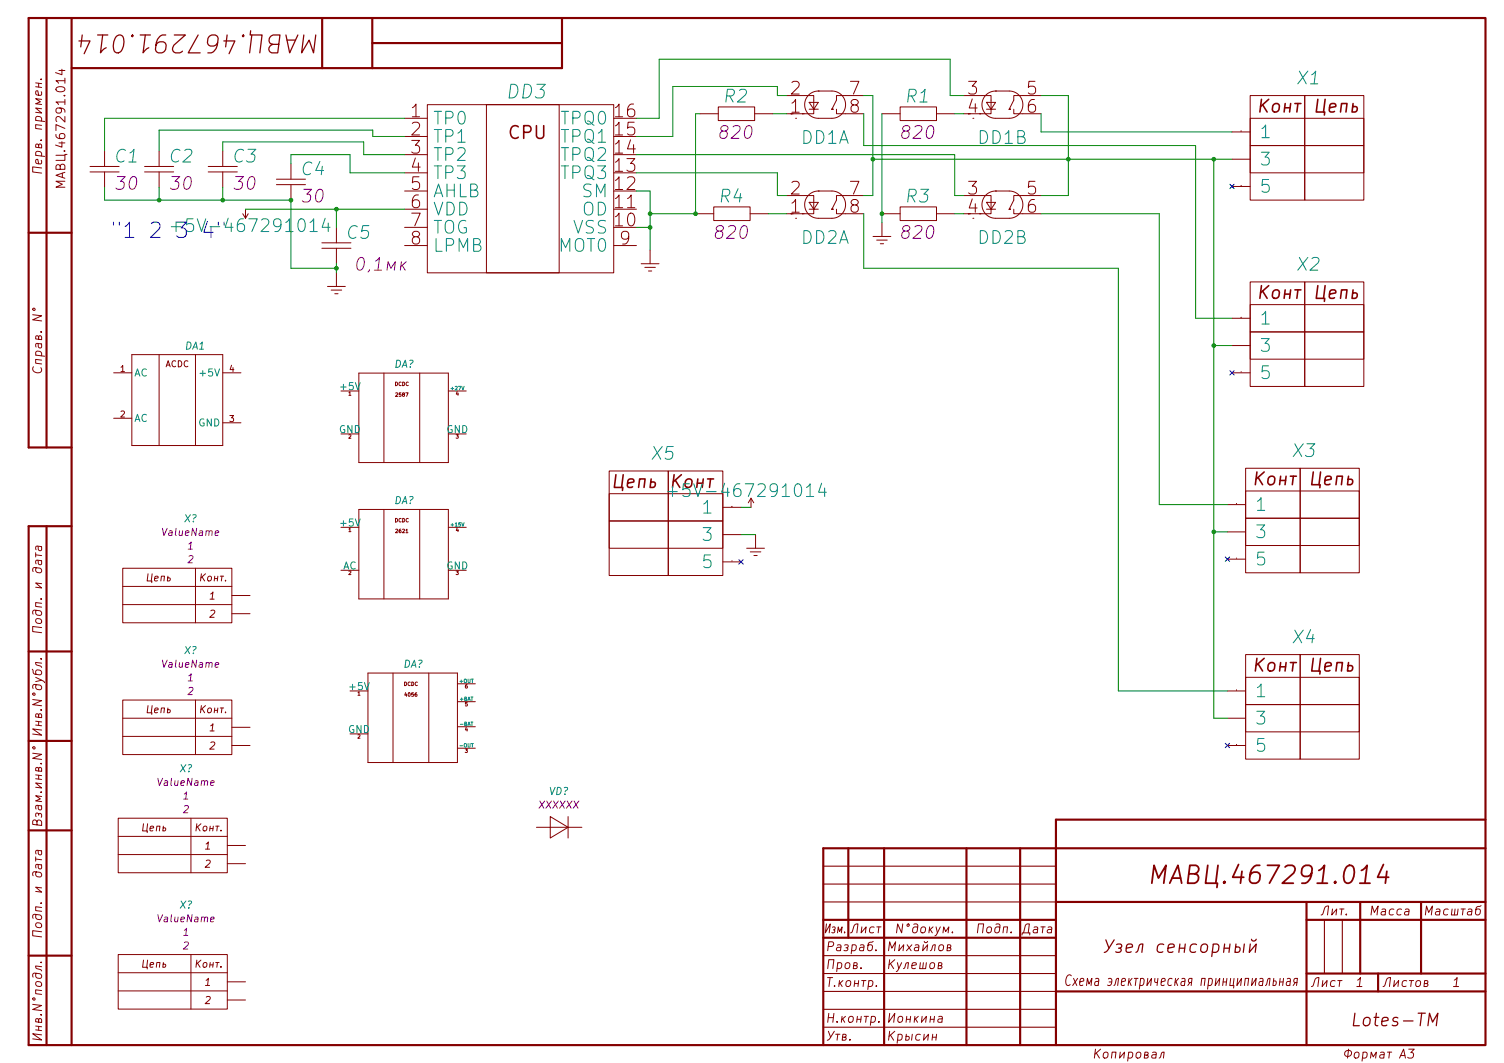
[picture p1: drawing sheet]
<svg xmlns="http://www.w3.org/2000/svg" width="420mm" height="297mm" viewBox="0 0 420 297" stroke-linecap="round" stroke-linejoin="round" font-family="sans-serif">
<g fill="none" stroke="#840000" stroke-width=".6">
<path d="M13 5v120M20 5h395v287h-395zM20 5h-12v120h12M90 5v14M104 5v14M104 12h53M157 5v14h-137M8 65h12M13 147v145M20 147h-12v145h12M8 182h12M8 207h12"/>
<path d="M8 232h12M237 237v25M247 237v55M270 237v55M285 237v55M415 229h-120v63M415 237h-185v55M230 257h65M295 252h120M365 257h50M365 252v40M380 252v20"/>
<path d="M397 252v20M8 267h12M230 262h65M295 277h120M365 272h50M385 272v5"/>
</g>
<g fill="none" stroke="#840000" stroke-width=".28">
<path d="M16.5 19.7h1.6M17.3 19.3v1.6l-1.8-.6M10 33.6l2.5 .4M10 24.2l1.6 .2M10 23.2l1.6 .2M10.1 33.7v-1l.3-.2 .8 .1a.82 .82 0 0 1 .3 1.2M10.8 23.3v1M11.4 39.2h.2M11.4 22.1l.2 .1M11.5 25.6v1l-1.2-.1-.3-.4 .1-.7h.5l.2 1.2M11.6 35l-1.6-.2v1.1l1.6 .2M11.6 30.4l-1.6-.2 1.6 1.4-1.6-.2"/>
<path d="M11.6 27.8l-1.6-.2 1.3 .8-1.3 .6 1.6 .2M15.9 24.5a1.35 1.35 0 0 1 2.2 .6 1.57 1.57 0 0 1-2.5 0zM16.7 30.2l.5 .4-.1 .8-.4 .2h-.6l-.3-.2-.2-.8 .3-.3a1.65 1.65 0 0 1 2.2 .6v.5M17.9 26.7h.2M18.1 32.6v1.5l-1.4-1.4-.4-.1-.4 .1-.3 .3v.6l.3 .4M18.1 28.5h-2.5l.7 .7M18.1 22.6h-2.5l.7 .7M18.1 21.8v1.5M18.1 27.8v1.4M113 38.1h6.4M113 33.1h6.4M119.4 29.2h52v47h-52z"/>
<path d="M135.9 29.2h20.3v47h-20.3zM195.6 31.8h5.1M200.7 29.9h10.1v3.8h-10.1zM210.8 31.8h5.1M224.8 26.7h2.5v3.8M225.9 26.6a3.8 3.8 0 0 1 2.7-1.2h3.8a3.8 3.8 0 0 1 3.8 3.8 3.8 3.8 0 0 1-3.8 3.9h-3.8a3.8 3.8 0 0 1-3.5-2.4 3.8 3.8 0 0 1 .8-4.1zM226.1 28.6h.1M226.1 30.5h2.5M226.1 28.6h2.5l-1.3 1.9M226.1 28.6l1.2 1.9M227.3 30.5h.1M227.3 30.5v1.3h-7.6"/>
<path d="M228.6 25.4h.1M232.4 30.5h.1M233.7 30.5v1.3h2.5M236.2 26.7h-2.5v1.3l-1.3 2.5M246.4 31.8h5.1M251.5 29.9h10.1v3.8h-10.1zM261.6 31.8h5.1M274.3 26.7h2.6v3.8M275.4 26.6a3.8 3.8 0 0 1 2.7-1.2h3.8a3.8 3.8 0 0 1 3.9 3.9 3.8 3.8 0 0 1-3.9 3.8h-3.8a3.8 3.8 0 0 1-3.5-2.4 3.8 3.8 0 0 1 .8-4.1zM275.6 28.6h.1M275.6 30.5h2.5M275.6 28.6l1.3 1.9"/>
<path d="M275.6 28.6h2.5l-1.2 1.9M276.9 30.5h.1M276.9 30.5v1.3h-2.6M278.1 25.4h.1M281.9 30.5h.1M283.2 30.5v1.3h2.5M285.7 26.7h-2.5v1.3l-1.3 2.5M344.2 36.9h5M346.7 36.6h.1M349.2 33.1h31.8v7.6h-31.8zM349.2 26.7h15.3v29.2h-15.3zM364.5 26.7h16.5v29.2h-16.5z"/>
<path d="M382.8 30.5h.1M10 43.4l2.5 .3M10.1 43.4v-.9l.3-.2 .8 .1a.82 .82 0 0 1 .3 1.2M10.8 40.6l.1-.3 .6 .1 .1 .9-1.6-.2v-.6l.3-.3 .4 .2 .1 .8M11.5 44.8v.9h-1.2l-.3-.4 .1-.7 .5-.1 .2 1.3M11.6 46.9l-2.5-.3v1.5l2.5 .3M25.1 48h8.2M25.1 46.5h8.2M29.2 42.2v4.3M29.2 48v4.4M40.4 48h8.1M40.4 46.5h8.1"/>
<path d="M44.4 42.2v4.3M44.4 48v4.4M58.2 48h8.1M58.2 46.5h8.1M62.2 42.2v4.3M62.2 48v4.4M68.6 58.5v2.5M77.2 51.6h8.1M77.2 50.1h8.1M81.3 45.8v4.3M81.3 51.6v4.3M113 58.5h6.4"/>
<path d="M113 53.4h6.4M113 43.2h6.4M113 48.3h6.4M194.3 59.7h5.1M199.4 57.8h10.1v3.8h-10.1zM209.5 59.7h5.1M224.8 54.6h2.5v3.9M225.9 54.5a3.8 3.8 0 0 1 2.7-1.1h3.8a3.8 3.8 0 0 1 3.8 3.8 3.8 3.8 0 0 1-3.8 3.8h-3.8a3.8 3.8 0 0 1-3.5-2.4 3.8 3.8 0 0 1 .8-4.1zM226.1 56.6h.1M226.1 58.5h2.5M226.1 56.6h2.5l-1.3 1.9M226.1 56.6l1.2 1.9"/>
<path d="M227.3 58.5h.1M227.3 58.5v1.2h-7.6M228.6 53.4h.1M232.4 58.5h.1M233.7 58.5v1.2h2.5M236.2 54.6h-2.5v1.3l-1.3 2.6M246.4 59.7h5.1M251.5 57.8h10.1v3.8h-10.1zM261.6 59.7h5.1M274.3 54.6h2.6v3.9M275.4 54.5a3.8 3.8 0 0 1 2.7-1.1h3.8a3.8 3.8 0 0 1 3.8 3.8 3.8 3.8 0 0 1-3.8 3.8h-3.8a3.8 3.8 0 0 1-3.5-2.4 3.8 3.8 0 0 1 .8-4.1zM275.6 56.6h.1"/>
<path d="M275.6 58.5h2.5M275.6 56.6l1.3 1.9M275.6 56.6h2.5l-1.2 1.9M276.9 58.5h.1M276.9 58.5v1.2h-2.6M278.1 53.4h.1M281.9 58.5h.1M283.2 58.5v1.2h2.5M285.7 54.6h-2.5v1.3l-1.3 2.6M344.2 44.5h5M344.2 52.1h5M346.7 51.8h.1"/>
<path d="M349.2 40.7h31.8v7.6h-31.8zM89.9 69.4h8.1M89.9 67.9h8.1M94 63.5v4.4M94 69.4v4.3M94 76.2v3.8M113 63.5h6.4M113 68.6h6.4M154.2 70.9h.1M171.4 68.6h6.4M179.1 73.7h5M180.1 74.7h3"/>
<path d="M181.2 75.7h.9M181.6 69.9v3.8M243.9 66.1h5M244.9 67.1h3M245.9 68.1h.9M246.4 62.3v3.8M349.2 78.8h15.3v29.2h-15.3zM364.5 78.8h16.5v29.2h-16.5zM9.1 87.9l2.5 .4-2.5 1.1 2.5 .3M9.2 86.2h.5v.5l-.5-.1zM10 99.2l2.5 .3M10.1 99.2v-.9l.3-.2 .8 .1a.82 .82 0 0 1 .3 1.2"/>
<path d="M36.8 99.1h25.4v25.4h-25.4zM44.4 99.1v25.4M54.6 99.1v25.4M91.5 80h5M92.5 81.1h3M93.5 82.1h.9M344.2 88.9h5M344.2 96.6h5M346.7 88.7h.1M349.2 92.7h31.8v7.7h-31.8zM349.2 85.1h31.8v7.6h-31.8zM382.8 82.6h.1"/>
<path d="M9.4 102.5a1.2 1.2 0 0 0 .7 1.6 1.2 1.2 0 0 0 1.5-.8l-.2-.6M11.6 100.6l-1.6-.2v1.1l1.6 .2M31.7 104.2h5.1M31.7 116.9h5.1M62.2 104.2h5.1M62.2 118.1h5.1M95.2 109.3h5M100.2 104.3h25v25h-25zM107.2 104.3v25M117.2 104.3v25M125.2 109.3h5M344.2 104.2h5"/>
<path d="M346.7 103.9h.1M95.2 121.3h5M125.2 121.3h5M168.4 135.4h.1M170.2 138h31.7v7.6h-31.7zM170.2 131.6h16.5v29.2h-16.5zM186.7 131.6h15.2v29.2h-15.2zM209.8 139.2v2.6M348 137.2h31.7v7.6h-31.7zM348 130.8h15.2v29.3h-15.2zM363.2 130.8h16.5v29.3h-16.5zM381.5 134.7h.1"/>
<path d="M10 154.4v1.2M10 155l1.6 .3M10.2 158.6l-.2 .4a.83 .83 0 0 0 .4 1l.8 .1 .3-.2 .1-.6-.2-.4-2-.2-.3 .3 .1 .7M10.6 156.5l.1 .9a.5 .5 0 0 0 .4 .4 .5 .5 0 0 0 .5-.3l-.1-.8M10.6 152.6l.1 .9a.5 .5 0 0 0 .4 .4 .5 .5 0 0 0 .5-.3l-.1-.9M11.6 156.7l-1.5-.1v1M11.6 152.8l-1.5-.1v.9M34.3 158.8h30.5v15.2h-30.5zM54.6 158.8v15.2M95.2 147.4h5M95.2 159.4h5M100.2 142.4h25v25h-25z"/>
<path d="M107.2 142.4v25M117.2 142.4v25M125.2 147.4h5M125.2 159.4h5M170.2 145.6h31.7v7.6h-31.7zM201.9 141.8h5.1M201.9 149.4h5.1M201.9 157h5.1M204.5 141.5h.1M204.5 156.7h.1M208.6 153.2h5M209.6 154.2h2.9"/>
<path d="M210.6 155.2h.9M211.1 149.4v3.8M342.9 141h5.1M342.9 148.6h5.1M342.9 156.2h5.1M345.4 140.8h.1M345.4 156h.1M348 144.8h31.7v7.6h-31.7zM10.1 173l.3-.2 1 .3 .2 .4-.1 .5-.3 .2-1-.2-.2-.4zM10.2 170.5l-.2 .4a.83 .83 0 0 0 .4 1l.8 .1 .3-.2 .1-.6-.2-.4-2-.2-.3 .3 .1 .7M11.4 167.4h.2M11.6 175.4l-2.5-.3v1.4l2.5 .3"/>
<path d="M11.6 168.6l-1.6-.2v1l1.6 .3M11.6 163.1l-1.6-.2 1.6 1.4-1.6-.2M34.3 168.9h30.5M34.3 163.9h30.5M41.4 160.3l-.3 2h1.3v.5M42.5 160.3l-.2 2M43.2 161.7l1-.2-.1-.4-.5-.1-.4 .3v.9h.8M44.9 162.3l.2-1.3h.9l-.2 1.3M46.9 161l-.2 1.3 .7-.1 .1-.6-.6-.1M56.3 160.3l-.3 2M56.4 161.2l.8 1.1M57.4 160.3l-1.3 1.2"/>
<path d="M58.2 161.2l.3-.2 .5 .2v.8l-.2 .2-.5 .1-.3-.1zM60 161l-.2 1.3M60.9 161l-.2 1.3M61.5 161h1M62 161l-.2 1.3M63 162.2v.1M64.8 166.4h5M64.8 171.5h5M9 187l.2 .4a.83 .83 0 0 0 .5 1l1.7 .1 .2-.3-.1-.6-.3-.3h-1l-.2 .3 .2 .9M10 189.3l2.2 1.1 .3 .4M10.8 199.8l.4-.4 .3 .2 .1 .9-1.6-.2v-.6l.3-.3 .4 .2 .1 .8M11.4 198.4h.2"/>
<path d="M11.4 184.1h.2M11.6 185.3l-1.6-.2 .1 .6 1.2 .4 .3 .4M11.6 190.1l-1.6 .4M34.3 195.6h30.5v15.3h-30.5zM41.4 197.2l-.3 2h1.3v.4M42.5 197.2l-.2 2M43.2 198.5l1-.2-.1-.4-.5-.1-.4 .3v1h.8M44.9 199.2l.2-1.4h.9l-.2 1.4M46.9 197.8l-.2 1.4 .7-.1 .1-.7-.6-.1M54.6 195.6v15.3M56.3 197.2l-.3 2M56.4 198l.8 1.2"/>
<path d="M57.4 197.2l-1.3 1.1M58.2 198l.3-.2 .5 .2v.8l-.2 .3-.5 .1-.3-.2zM60 197.8l-.2 1.4M60.9 197.8l-.2 1.4M61.5 197.8h1M62 197.8l-.2 1.4M63 199v.2M97.8 193.1h5M102.8 188.1h25v25h-25zM109.8 188.1v25M119.8 188.1v25M127.8 196.1h5"/>
<path d="M127.8 191.1h5M342.9 193.1h5.1M345.4 192.8h.1M348 196.9h31.7v7.6h-31.7zM348 189.3h31.7v7.6h-31.7zM348 182.9h15.2v29.2h-15.2zM363.2 182.9h16.5v29.2h-16.5zM381.5 186.7h.1M9.1 210.5l2.5 .3-2.5 1.1 2.5 .3M9.2 208.7l.5 .1v.4h-.5zM10 202.6l1.6 .2M10 201.5l1.6 .2"/>
<path d="M10.8 214.8l.4-.4 .3 .2 .1 .9-1.6-.2v-.6l.3-.3 .4 .2 .1 .8M10.8 201.6v1.1M11.4 213.4h.2M11.6 204l-2.5-.3 2.5 1.7-2.5-.3M34.3 200.7h30.5M34.3 205.8h30.5M64.8 208.3h5M64.8 203.2h5M97.8 205.1h5M127.8 203.1h5M127.8 209.1h5M342.9 200.7h5.1"/>
<path d="M342.9 208.3h5.1M345.4 208h.1M10 239.4v1.2M10.1 228.2l-.1-.7 .4-.3 .4 .4 .4-.3 .3 .1v1M10.3 229.7l.5-.6 .6 .2 .2 .4v1l-2.5-.3v-.9l.3-.3 .4-.1 .4 .3 .1 1.1M10.6 225.1l.1 .8a.5 .5 0 0 0 .4 .4 .5 .5 0 0 0 .5-.3l-.1-.8M10.6 237.6l.1 .9a.5 .5 0 0 0 .4 .4 .5 .5 0 0 0 .5-.3l-.1-.9M10.8 227.6v.2M11.6 225.2l-1.5-.1v1M11.6 222.6l-1.6-.2 1.3 .8-1.3 .6 1.6 .2M11.6 237.8l-1.5-.1v.9M33 228.6h30.5v15.3h-30.5z"/>
<path d="M33 238.8h30.5M33 233.7h30.5M40.1 230.2l-.3 2h1.4l-.1 .5M41.2 230.2l-.2 2M41.9 231.5l1-.2v-.4h-.6l-.3 .2v1h.7M43.7 232.2l.1-1.3h.9l-.2 1.3M45.6 230.9l-.1 1.3 .7-.1v-.7l-.6-.1M53.3 228.6v15.3M55 230.2l-.3 2M55.2 231l.7 1.2M56.1 230.2l-1.3 1.1M56.9 231l.3-.1 .6 .1v.8l-.3 .3-.5 .1-.2-.2z"/>
<path d="M58.7 230.9l-.1 1.3M59.6 230.9l-.2 1.3M60.3 230.9h.9M60.7 230.9l-.1 1.3M61.7 232v.2M63.5 236.3h5.1M149.9 231.2h12.7M153.7 228.2l5 3-5 3zM158.7 228.2v6M10 240l1.6 .3M10.1 258l.3-.2 1 .3 .2 .4-.1 .5-.3 .2-1-.2-.2-.4zM10.2 255.5l-.2 .4a.83 .83 0 0 0 .4 1l.8 .1 .3-.2 .1-.6-.2-.4-1.8-.3-.5 .4 .1 .7"/>
<path d="M10.2 243.6l-.2 .4a.83 .83 0 0 0 .4 1l.8 .1 .3-.2 .1-.6-.2-.4-1.8-.3-.5 .4 .1 .7M10.6 241.5l.1 .9a.5 .5 0 0 0 .4 .4 .5 .5 0 0 0 .5-.3l-.1-.8M11.4 252.4h.2M11.6 253.6l-1.6-.2v1l1.6 .3M11.6 248.1l-1.6-.2 1.6 1.4-1.6-.2M11.6 241.7l-1.5-.1v1M63.5 241.3h5.1M230.9 258.2l-.3 2.5 1.4-2.5-.4 2.5M232.6 259.1l.5-.1 .2 .5-.3 .3 .2 .4-.1 .4h-.7M240.8 259l-.2 1.7 1.4-1.7-.2 1.7M244.2 259.1l-.2-.1a.83 .83 0 0 0-1 .5l-.1 .7 .2 .4h.9M244.9 259h1.2"/>
<path d="M245.5 259l-.2 1.7M252.2 258.2l-.3 2.5-1.1-2.5-.3 2.5M253.5 258.3h.5l-.1 .5h-.5zM255.3 258.3l.7-.1 .4 .4-.3 1.8-.4 .3-.6-.1-.2-.4 .1-.7a.8 .8 0 0 1 1.3-.3M262.7 259l-1.1 2.3-.4 .2M275.8 259.2l.4-.2 .7 .2v1l-.3 .4-.6 .1-.3-.3zM278.2 258.3l.8-.1 .3 .2-.3 2-.4 .3-.5-.1-.2-.4 .1-.7a.8 .8 0 0 1 1.3-.3M288.9 259.1h.9v1.6M289.9 259.6l-.9 .1a.5 .5 0 0 0-.4 .4 .5 .5 0 0 0 .3 .6l.9-.1M290.8 259h1.2M291.4 259l-.2 1.7M292.8 259.1h1l-.1 1.6"/>
<path d="M293.8 259.6l-.8 .1a.5 .5 0 0 0-.5 .4 .5 .5 0 0 0 .3 .6l.9-.1M369.1 255.7l.5-.4 .4-1.4a.97 .97 0 0 1 1.2-.7l-.4 2.5M372.2 254l-.2 1.7 1.4-1.7-.2 1.7M374.3 254h1.2M374.9 254l-.2 1.7M376.1 255.4v.3M383 255.7l.3-2.5 .6 1.8 1.1-1.8-.3 2.5M386.1 254.1h.9l-.1 1.6M387.1 254.6l-.9 .1a.5 .5 0 0 0-.4 .4 .5 .5 0 0 0 .3 .6l.9-.1M389.4 254.1l-.2-.1a.83 .83 0 0 0-1 .5l-.1 .7 .2 .4h.9M391.5 254.1l-.2-.1a.83 .83 0 0 0-1 .5l-.1 .7 .2 .4h1M392.6 254.1h1l-.1 1.6"/>
<path d="M393.6 254.6l-.8 .1a.5 .5 0 0 0-.4 .4 .5 .5 0 0 0 .3 .6l.8-.1M398.2 255.7l.3-2.5 .6 1.8 1.1-1.8-.3 2.5M401.2 254.1h1l-.1 1.6M402.3 254.6l-.9 .1a.5 .5 0 0 0-.4 .4 .5 .5 0 0 0 .3 .6l.8-.1M404.6 254.1l-.2-.1a.83 .83 0 0 0-1.1 .5v.7l.1 .4h1M405.7 254l-.2 1.7h1.6l.2-1.7M406.5 254l-.2 1.7M408.2 254h1.2M408.8 254l-.3 1.7M410.2 254.1h.9v1.6M411.2 254.6l-.9 .1a.5 .5 0 0 0-.4 .4 .5 .5 0 0 0 .3 .6l.9-.1M413.8 253.1l-.4 .2a.83 .83 0 0 0-1 .5l-.1 1.6 .3 .3 .6-.1 .3-.4v-1l-.3-.2-.9 .2"/>
<path d="M10.1 274.5l.3-.2 1 .2 .2 .4-.1 .6-.3 .2-1-.3-.2-.4zM10.2 272l-.2 .3a.83 .83 0 0 0 .4 1l.8 .1 .3-.2 .1-.6-.2-.4-1.8-.3-.5 .4 .1 .7M11.4 268.9h.2M11.6 260.4l-2.5-.3v1.4l2.5 .3M11.6 270.1l-1.6-.2 .1 .6 1.2 .4 .3 .4M33 266.7h30.5v15.3h-30.5zM33 276.9h30.5M33 271.8h30.5M40.1 268.3l-.3 2h1.4l-.1 .5M41.2 268.3l-.2 2M41.9 269.6l1-.2v-.4h-.6l-.3 .2v1h.7M43.7 270.3l.1-1.3h.9l-.2 1.3"/>
<path d="M45.6 269l-.1 1.3 .7-.1v-.7l-.6-.1M53.3 266.7v15.3M55 268.3l-.3 2M55.2 269.1l.7 1.2M56.1 268.3l-1.3 1.1M56.9 269.1l.3-.1 .6 .1v.8l-.3 .3-.5 .1-.2-.2zM58.7 269l-.1 1.3M59.6 269l-.2 1.3M60.3 269h.9M60.7 269l-.1 1.3M61.7 270.1v.2M63.5 274.4h5.1"/>
<path d="M63.5 279.4h5.1M231.2 273.2h1.4M231.2 270.7l.3-2.5h1.5l-.3 2.5M231.4 264.5l1.2-.1 .3-.4-.1-.6-.3-.2h-1l-.3 2.5M231.9 273.2l-.3 2.5M233.2 275.4l-.1 .3M233.9 264.1h1l-.1 1.6M234 260.7l.2-1.7 .3 1.3 .8-1.3-.3 1.7M234 269.1h1l.2 .4-.1 .7a.82 .82 0 0 1-1.2 .4M234.1 269l-.4 2.5M234.5 274l-.2 1.7M234.7 274.7l.6 1"/>
<path d="M234.9 264.6l-.8 .1a.5 .5 0 0 0-.4 .4 .5 .5 0 0 0 .3 .6l.8-.1M235.5 274l-1.1 1M235.9 264.1h1l.1 .4-.4 .3 .3 .4-.4 .5-.7-.1M236 260.4l-.1 .3M236.3 269.2l.4-.2 .7 .2v1l-.3 .4-.6 .1-.4-.3zM236.3 264.8h.3M236.5 274.2l.4-.2 .7 .2v1l-.3 .4-.6 .1-.3-.3zM237.6 260.7l.5-.4 .4-1.4a.97 .97 0 0 1 1.2-.7l-.3 2.5M238.1 264.1h.9l.2 .4-.1 .7a.82 .82 0 0 1-1.2 .4M238.1 264l-.3 2.5M238.5 269.8l.8-.1 .1-.6-.8-.1-.2 1.7 .9-.1 .1-.6-.3-.2M238.7 274.8h1.1"/>
<path d="M238.8 274l-.2 1.7M239.9 274l-.2 1.7M240.3 264.1h1l-.1 1.6M240.5 270.4v.3M240.7 274h1.2M241.3 274l-.2 1.7M241.4 264.6l-.9 .1a.5 .5 0 0 0-.4 .4 .5 .5 0 0 0 .3 .6l.8-.1M242.7 274.1h1l.2 .4-.1 .7a.82 .82 0 0 1-1.3 .4M242.7 274l-.3 2.5M243.9 263.1l-.4 .2a.83 .83 0 0 0-1 .5l-.1 1.6 .4 .3 .6-.1 .3-.4v-1l-.4-.2-.8 .2M244.7 265.4v.3M244.8 275.4v.3"/>
<path d="M248.2 265.7l.3-2.5 .6 1.8 1.1-1.8-.3 2.5M248.5 268.2l-.3 2.5M248.8 269.2l.9 1.5M250 268.2l-1.6 1.4M250.7 269l.4 1.7M251.3 264l-.2 1.7 1.4-1.7-.2 1.7M251.9 269l-1.1 2.3-.4 .2M252.4 270.7l.4-.4 .4-1.2 .6-.1-.2 1.7M253.4 264l1.1 1.7M254.7 264l-1.5 1.7M254.8 269.8l1.2-.2-.1-.5-.7-.1-.4 .4v1.2h.9M255.7 264.1h.9v1.6"/>
<path d="M256.7 264.6l-.9 .1a.5 .5 0 0 0-.4 .4 .5 .5 0 0 0 .3 .6l.9-.1M257.1 269l-.2 1.7h1.7l.2-1.7M258 264l-.3 1.7 1.4-1.7-.2 1.7M258 269l-.3 1.7M258.2 263.1l.1 .2a.54 .54 0 0 0 .8-.2M259.9 265.7l.4-.4 .4-1.2 .6-.1-.2 1.7M260 269.2l.3-.2 .7 .2v1l-.3 .4-.6 .1-.3-.3zM262.1 269.8l.9-.1 .1-.3-.3-.4h-.6l-.2 1.7 1-.1 .1-.6-.4-.2M262.5 264.2l.3-.2 .7 .2v1l-.3 .4-.6 .1-.3-.3zM263.4 260.7l.2-1.7 .6 1.3 .9-1.3-.2 1.7M264.6 264.8l.9-.1 .1-.3-.3-.4h-.6l-.2 1.7 1-.1 .1-.6-.4-.2M266.1 260.4l-.1 .3"/>
<path d="M273 260.7l.4-2.5h1.4l-.3 2.5M280.2 260.7l.2-1.7h1.1l-.2 1.7M282.5 260.4v.3M285.5 261.3l.1-.6h2.1v.6M285.9 260.7l.7-2.3 .4-.2h.6l-.3 2.5M299.3 272.7l-.1-.2a.78 .78 0 0 0-1.2 .6l-.3 1a1.08 1.08 0 0 0 .6 1.3l.7-.3M299.9 273.4l.9 2M301.1 273.4l-1.4 2M301.7 274.4l1.1-.3-.1-.6-.6-.1-.4 .4v1.5l.2 .1 .6-.1M303.5 275.4l.3-2 .4 1.6 .8-1.6-.2 2M306.1 273.5l.2-.1 .6 .1-.1 1.9M306.9 274.1l-.7 .2a.68 .68 0 0 0-.2 1.1l.8-.1"/>
<path d="M309.6 273.5l.7-.1 .3 .3a1.61 1.61 0 0 1-.3 1.6l-.3 .1-.6-.1M309.8 274.4h.8M311.2 275.4l.2-.1a2.32 2.32 0 0 1 .8-1.9h.3l-.3 2M313.3 274.4l1.1-.3-.1-.6-.6-.1-.3 .4-.1 1.5 .2 .1 .6-.1M315.4 273.4l-.2 2M315.5 274.3l.5 1.1M316.3 273.4l-1 1.1M316.9 273.4h1M317.4 273.4l-.2 2M318.6 273.5l.7-.1 .3 .3a1.61 1.61 0 0 1-.3 1.6l-.3 .1-.6-.1M318.7 273.4l-.4 3M320.6 273.4l-.2 2 1.3-2-.3 2"/>
<path d="M322.6 273.4v1l.7 .1M323.5 273.4l-.3 2M324.4 274.4l1.1-.3v-.6l-.7-.1-.3 .4-.1 1.5 .2 .1 .6-.1M327.4 273.5l-.1-.1a.75 .75 0 0 0-1 .6l-.1 .8 .2 .5 .2 .1 .6-.1M328.4 273.4l-.2 2M328.5 274.3l.5 1.1M329.2 273.4l-.9 1.1M330.2 273.5l.2-.1 .6 .1-.1 1.9M331 274.1l-.7 .2a.68 .68 0 0 0-.2 1.1l.8-.1M332.5 274.5l-.7 .9M332.9 274.5h-.7a.66 .66 0 0 1 .2-1.1h.6l-.2 2M335.5 275.4l.2-2h1l-.3 2"/>
<path d="M337.7 273.5l.2-.1 .6 .1a1.47 1.47 0 0 1-.2 1.8l-.2 .1-.6-.1M337.7 273.4l-.3 3M339.7 273.4l-.2 2 1.3-2-.3 2M341.7 274.4h.9M341.8 273.4l-.2 2M342.8 273.4l-.3 2M343.8 273.4l-.2 2h1.1l-.1 .7M344.7 273.4l-.2 2M345.8 273.4l-.3 2 1.3-2-.2 2M347.6 275.4l.3-2h.9l-.2 2M349.9 273.4l-.3 2 1.3-2-.2 2M352 273.5l.2-.1 .6 .1-.1 1.9"/>
<path d="M352.8 274.1l-.7 .2a.68 .68 0 0 0-.2 1.1l.8-.1M353.5 275.4l.2-.1a2.32 2.32 0 0 1 .8-1.9h.3l-.2 2M355.8 273.4l-.2 2h.5a.8 .8 0 0 0 .2-1.3h-.5M357.5 274.4h.9M357.6 273.4l-.2 2M358.6 273.4l-.3 2M359.6 273.5l.2-.1 .6 .1-.1 1.9M360.5 274.1l-.8 .2a.68 .68 0 0 0-.1 1.1l.7-.1M361.9 274.5l-.6 .9M362.3 274.5h-.6a.66 .66 0 0 1 .1-1.1h.7l-.3 2M366.4 275.7l.5-.4 .4-1.4a.97 .97 0 0 1 1.2-.7l-.3 2.5M369.6 274l-.3 1.7 1.4-1.7-.2 1.7"/>
<path d="M373 274.1l-.2-.1a.83 .83 0 0 0-1 .5l-.1 .7 .2 .4h.9M373.7 274h1.2M374.3 274l-.2 1.7M386.4 275.7l.5-.4 .4-1.4a.97 .97 0 0 1 1.2-.7l-.3 2.5M389.6 274l-.3 1.7 1.4-1.7-.2 1.7M393 274.1l-.2-.1a.83 .83 0 0 0-1 .5l-.1 .7 .2 .4h.9M393.7 274h1.2M394.3 274l-.2 1.7M395.7 274.2l.4-.2 .7 .2v1l-.3 .4-.6 .1-.3-.3zM397.9 274.8l.8-.1 .2-.3-.3-.4h-.6l-.2 1.7 1-.1v-.6l-.3-.2M10 287.8l1.6 .2M10 286.7l1.6 .2"/>
<path d="M10.8 285l.1-.3 .6 .1 .1 .9-1.6-.2v-.6l.3-.3 .4 .2 .1 .8M10.8 286.8v1.1M11.4 283.6h.2M11.6 289.2l-2.5-.3 2.5 1.7-2.5-.3M231.4 284.4h1.4M231.4 288.2l.6 1.6M231.5 283.2l-.3 2.5M233 283.2l-.3 2.5M233.1 288.2l-1.4 2.1-.6 .4M233.5 289h1.1M233.9 285.4l-.1 .3M234.1 289l-.3 1.7"/>
<path d="M235.2 284l-.2 1.7M235.4 289.8l.8-.1 .2-.3-.3-.4h-.6l-.2 1.7 .9-.1 .1-.6-.3-.2M235.4 284.7l.6 1M236.2 284l-1.1 1M237.2 284.2l.4-.2 .7 .2v1l-.3 .4-.6 .1-.3-.3zM237.4 290.4v.3M239.4 284.8h1.1M239.5 284l-.2 1.7M240.6 284l-.2 1.7M241.4 284h1.2M242 284l-.2 1.7M243.4 284.1h1l.2 .4-.1 .7a.82 .82 0 0 1-1.2 .4"/>
<path d="M243.5 284l-.4 2.5M245.5 285.4v.3M248.5 288.2l-.3 2.5M248.5 283.2l-.3 2.5 1.8-2.5-.3 2.5M248.8 289.2l.9 1.5M250 288.2l-1.6 1.4M250.9 289.1h1l.2 .4-.1 .7a.82 .82 0 0 1-1.3 .4M250.9 289l-.3 2.5M251 284.2l.4-.2 .7 .2v1l-.3 .3-.6 .2-.3-.3zM253.2 289l-.2 1.7h.6a.64 .64 0 0 0 .3-1l-.8-.1M253.2 284.8h1.1M253.3 284l-.2 1.7"/>
<path d="M254.4 284l-.2 1.7M254.9 289l-.2 1.7M255.6 284l-.2 1.7M255.7 284.7l.6 1M256.5 284l-1 1M257.1 289.1l-.2-.1a.83 .83 0 0 0-1 .5l-.1 .7 .2 .4h.9M257.6 284l-.2 1.7 1.4-1.7-.2 1.7M258.2 289l-.2 1.7 1.4-1.7-.2 1.7M259.9 284.8h1.1M260 284l-.2 1.7M260.5 289.8h1M260.6 289l-.2 1.7"/>
<path d="M261.1 284l-.2 1.7M261.6 289l-.2 1.7M262.2 284.1h1l-.1 1.6M263.3 284.6l-.9 .1a.5 .5 0 0 0-.4 .4 .5 .5 0 0 0 .3 .6l.8-.2M306 293.2l-.3 2.5M306.3 294.2l.9 1.5M307.5 293.2l-1.6 1.4M308.4 294.2l.4-.2 .7 .2v1l-.3 .4-.6 .1-.3-.3zM310.5 295.7l.2-1.7h1.1l-.2 1.7M313 294l-.3 1.7 1.4-1.7-.2 1.7M315.3 294.1h1l.2 .4-.1 .7a.82 .82 0 0 1-1.3 .4M315.3 294l-.3 2.5"/>
<path d="M317.6 294.2l.4-.2 .6 .2v1l-.2 .4-.7 .1-.3-.3zM319.8 294.8l.8-.1 .1-.6-.8-.1-.2 1.7 .9-.1 .2-.4-.4-.4M322 294.1h.9v1.6M323 294.6l-.8 .1a.5 .5 0 0 0-.5 .4 .5 .5 0 0 0 .3 .6l.9-.1M323.8 295.7l.4-.4 .4-1.2 .6-.1-.2 1.7M380.8 294.1h1l.1 .4v.7a.82 .82 0 0 1-1.3 .4M382.9 295.7l.2-1.7 .5 1.3 .9-1.3-.2 1.7M385.7 294.1h.9v1.6M386.7 294.6l-.9 .1a.5 .5 0 0 0-.4 .4 .5 .5 0 0 0 .3 .6l.9-.1M387.6 294h1.2M388.2 294l-.2 1.7M391 295.7l1.1-2.5 .5 2.5"/>
<path d="M391.3 295h1.2M393.5 293.2h1.6l-1 .9 .7 .3-.1 1-.4 .3h-.7l-.3-.3"/>
</g>
<path d="M230 252h65M230 247h65M230 242h65M370 257v15M375 257v15M230 277h65M230 272h65M230 267h65M230 287h65M230 282h65" fill="none" stroke="#840000" stroke-width=".3"/>
<path d="M321.8 246.8l.6-5 1.2 3.6 2.1-3.6-.6 5M326.8 246.8l2.3-5 1 5M327.4 245.4h2.4M332.1 244.2h1.7a1.23 1.23 0 0 0 1.1-1.1 1.23 1.23 0 0 0-.8-1.3h-1.7l-.6 5h1.9a1.34 1.34 0 0 0 1.1-1.3 1.34 1.34 0 0 0-1-1.3M376.2 242.3a1.14 1.14 0 0 1 1.2-.5 1.14 1.14 0 0 1 .8 1 3.3 3.3 0 0 1-1.4 4 1.1 1.1 0 0 1-1.3-1 4.5 4.5 0 0 1 .7-3.5zM379.9 246.8h2.8M380.3 243.2l.5-.2 1.1-1.2-.6 5M386.5 241.6l-1.7 3.5h3.1M387.4 243.5l-.4 3.3" fill="none" stroke="#840000" stroke-width=".5"/>
<g fill="none" stroke="#840000" stroke-width=".35">
<path d="M22.1 11.4h3l-1.6 3.6M23 9.8l-.4 3.3M27.3 9.8h2.8M28.7 9.8l-.6 5 .5-.7 1.1-.8M32.4 10.3a1.14 1.14 0 0 1 1.2-.5 1.14 1.14 0 0 1 .9 .9 3.3 3.3 0 0 1-1.4 4.1 1.1 1.1 0 0 1-1.3-1 4.5 4.5 0 0 1 .6-3.5zM76.2 12.4l-.7-.2a1.44 1.44 0 0 1 .8-2.4h1.9l-.6 5h-1.7a1.22 1.22 0 0 1-.8-1.3 1.22 1.22 0 0 1 1.1-1.1h1.7M79.9 9.8l1 5 2.3-5M80.2 11.2h2.4M84.9 9.8l-.6 5 2.1-3.6 1.2 3.6 .6-5M308.9 262.6l.9 2.4M311.3 262.6l-1.9 3-.9 .5M311.9 264l1-.2 .5 .5-.2 .5-.4 .2 .4 .5-.2 .5-.3 .1-1-.1"/>
<path d="M312.5 265h.3M314.6 265l1.7-.4v-.6l-.4-.2-1 .2-.3 1.6 .4 .5 1-.1M317.3 266.1l.6-.5 .5-1.6 .9-.2-.3 2.3M325.1 264a1.15 1.15 0 0 0-1.7 .5l-.2 1 .3 .5 .3 .1 1-.1M326.3 265l1.7-.4-.1-.6-.3-.2-1 .2-.4 1.6 .5 .5 1-.1M329.5 265h1.5M329.6 263.8l-.3 2.3M331.1 263.8l-.3 2.3M334.3 264a1.15 1.15 0 0 0-1.8 .5l-.1 1 .3 .5 .3 .1 1-.1M335.7 264.1a.9 .9 0 0 1 1-.3 .9 .9 0 0 1 .7 .7l-.2 1a.96 .96 0 0 1-.9 .6 .96 .96 0 0 1-.9-.6zM338.9 264l.4-.2 1 .2 .2 .5-.1 1a1.15 1.15 0 0 1-1.7 .5M339 263.8l-.5 3.5"/>
<path d="M342 265h1.5M342.1 263.8l-.3 2.3M343.6 263.8l-.3 2.3M345.3 263.8l-.3 2.3h.8a.89 .89 0 0 0 .5-1.3l-1.1-.2M347.6 263.8l-.3 2.3M349.3 263.8l-.3 2.3 1.9-2.3-.2 2.3M349.6 262.5l.1 .3a.76 .76 0 0 0 1.2-.3"/>
</g>
<g fill="none" stroke="#840000" stroke-width=".44">
<path d="M352.4 27.7l-.4 3.6M352.7 29.3l1.3 2M354.4 27.7l-2.2 2.1M355.8 29.3a.92 .92 0 0 1 .9-.4 .92 .92 0 0 1 .7 .7l-.1 1a.97 .97 0 0 1-.9 .7 .97 .97 0 0 1-1-.7zM358.9 30.1h1.5M359 28.9l-.3 2.4M360.6 28.9l-.3 2.4M361.7 28.9h1.7M362.6 28.9l-.3 2.4M368.2 27.7l-.5 3.6h2.4l-.1 .8M370.2 27.7l-.5 3.6M371.4 30.1l1.7-.3v-.7l-.4-.2-1 .2-.4 1.7 .5 .5 1-.2"/>
<path d="M374.5 31.3l.3-2.4h1.5l-.3 2.4M378 28.9l-.3 2.4h.8a.91 .91 0 0 0 .6-1.4l-1.2-.1M352.4 79.8l-.4 3.6M354.4 79.8l-2.2 2M368.2 79.8l-.5 3.6h2.4l-.1 .8M370.2 79.8l-.5 3.6M352.7 81.3l1.3 2.1M355.8 81.3a.92 .92 0 0 1 .9-.3 .92 .92 0 0 1 .7 .7l-.1 1a.97 .97 0 0 1-.9 .7 .97 .97 0 0 1-1-.7zM358.9 82.2h1.5M359 81l-.3 2.4M360.6 81l-.3 2.4M361.7 81h1.7"/>
<path d="M362.6 81l-.3 2.4M371.4 82.2l1.7-.4v-.6l-.4-.2-1 .2-.4 1.7 .5 .5 1-.2M374.5 83.4l.3-2.4h1.5l-.3 2.4M378 81l-.3 2.4h.8a.91 .91 0 0 0 .6-1.4l-1.2-.2M172.1 132.6l-.5 3.6h2.4l-.1 .8M174.1 132.6l-.4 3.6M175.3 135l1.8-.3-.1-.7-.3-.2-1.1 .2-.4 1.7 .5 .5 1-.2M178.4 136.2l.3-2.4h1.5l-.3 2.4M181.9 133.8l-.3 2.4h.9a.91 .91 0 0 0 .5-1.4l-1.2-.1M188.3 132.6l-.4 3.6M188.6 134.2l1.3 2M190.4 132.6l-2.3 2.1"/>
<path d="M351.1 131.9l-.4 3.5M351.5 133.4l1.2 2M353.2 131.9l-2.3 2M354.5 133.4a.92 .92 0 0 1 .9-.4 .92 .92 0 0 1 .8 .7l-.2 1.1a.97 .97 0 0 1-.9 .7 .97 .97 0 0 1-.9-.7zM357.6 134.3h1.5M357.8 133.1l-.3 2.3M359.3 133.1l-.3 2.3M360.5 133.1h1.7M361.3 133.1l-.3 2.3M366.9 131.9l-.5 3.5h2.4l-.1 .9M368.9 131.9l-.4 3.5M370.1 134.3l1.8-.4-.1-.7-.3-.1-1.1 .1-.3 1.7 .4 .5 1-.1"/>
<path d="M373.2 135.4l.3-2.3h1.5l-.3 2.3M376.7 133.1l-.3 2.3h.9a.91 .91 0 0 0 .5-1.3l-1.2-.2M351.1 184l-.4 3.5M351.5 185.5l1.2 2M353.2 184l-2.3 2M354.5 185.5a.92 .92 0 0 1 .9-.4 .92 .92 0 0 1 .8 .7l-.2 1a.97 .97 0 0 1-.9 .7 .97 .97 0 0 1-.9-.7zM357.6 186.3h1.5M357.8 185.1l-.3 2.4M359.3 185.1l-.3 2.4M360.5 185.1h1.7M361.3 185.1l-.3 2.4M366.9 184l-.5 3.5h2.4l-.1 .9"/>
<path d="M368.9 184l-.4 3.5M370.1 186.3l1.8-.3-.1-.7-.3-.2-1.1 .2-.3 1.7 .4 .5 1-.2M373.2 187.5l.3-2.4h1.5l-.3 2.4M376.7 185.1l-.3 2.4h.9a.91 .91 0 0 0 .5-1.3l-1.2-.2"/>
</g>
<path d="M90.8 61l-.8 2.5h2.2M91.7 62.3v2.4M186.5 137.4h2.7M187.9 136v2.7M229.5 135l-.8 2.6h2.2M230.4 136.4v2.3" fill="none" stroke="#008484" stroke-width=".28"/>
<path d="M100.2 72.3a.81 .81 0 0 1 .9-.4 .81 .81 0 0 1 .6 .7 2.05 2.05 0 0 1-1.4 2.9l-.3-.2a2.74 2.74 0 0 1 .2-3zM112.1 73.1l-.3 2.4M112.4 74.1l.8 1.4M113.5 73.1l-1.5 1.4" fill="none" stroke="#840084" stroke-width=".28"/>
<path d="M31.7 62.1v.8M33.3 62.1v.8M35 63.3l.8-.6 .4-.6v4.2M35 66.3h2.4" fill="none" stroke="#0000c2" stroke-width=".28"/>
<g fill="none" stroke="#008400" stroke-width=".28">
<path d="M113 33.1h-83.8v9.1M113 38.1h-8.9v-1.7h-59.7v5.8M195.6 31.8h-1.3v27.9h-12.7M215.9 31.8h3.8M219.7 26.7h-2.5v-2.5h-29.2v13.9h-10.2M241.3 31.8v8.9h92.7v48.2h10.2M241.3 26.7h2.5v27.9h-2.5M246.4 31.8v30.5M266.7 31.8h2.5M269.2 26.7h-3.8v-10.2h-81.3v16.6h-6.3M290.8 26.7h7.6v27.9h-7.6M290.8 31.8v5.1h53.4"/>
<path d="M29.2 52.4v3.5h52.1v19.1h12.7M44.4 52.4v3.5M62.2 42.2v-2.5h39.4v3.5h11.4M62.2 52.4v3.5M68.6 58.5h44.4M81.3 45.8v-2.6h16.5v5.1h15.2M94 58.5v5M177.8 43.2h88.9v11.4h2.5M177.8 48.3h39.4v6.3h2.5M177.8 53.4h3.8v16.5M214.6 59.7h5.1M241.3 59.7v15.3h71.1v118.1h30.5"/>
<path d="M243.8 44.5h100.4M266.7 59.7h2.5M290.8 59.7h33v81.3h19.1M339.1 44.5v156.2h3.8M94 73.7v2.5M177.8 63.5h3.8M339.1 96.6h5.1M207 149.4h4.1M207 141.8h2.8M339.1 148.6h3.8"/>
</g>
<path d="M343.6 51.5l1.2 1.2M344.8 51.5l-1.2 1.2M343.6 103.6l1.2 1.2M344.8 103.6l-1.2 1.2M206.4 156.4l1.2 1.2M207.6 156.4l-1.2 1.2M342.3 155.6l1.2 1.3M343.5 155.6l-1.2 1.3M342.3 207.7l1.2 1.2M343.5 207.7l-1.2 1.2" fill="none" stroke="#000084" stroke-width=".28"/>
<g fill="#008400" stroke="#008400" stroke-width=".28">
<circle cx="298.4" cy="44.5" r=".51"/>
<circle cx="339.1" cy="44.5" r=".51"/>
<circle cx="243.8" cy="44.5" r=".51"/>
<circle cx="44.5" cy="55.9" r=".51"/>
<circle cx="246.4" cy="59.7" r=".51"/>
<circle cx="181.6" cy="59.7" r=".51"/>
<circle cx="181.6" cy="63.5" r=".51"/>
<circle cx="194.3" cy="59.7" r=".51"/>
<circle cx="339.1" cy="96.6" r=".51"/>
<circle cx="339.1" cy="148.6" r=".51"/>
<circle cx="62.2" cy="55.9" r=".51"/>
<circle cx="81.3" cy="55.9" r=".51"/>
<circle cx="94" cy="58.5" r=".51"/>
<circle cx="94" cy="75" r=".51"/>
</g>
<g font-size="7" fill="#840000">
<text x="74.4" y="9.5" transform="rotate(-180 74.4 9.5)">.467291.014</text>
<text x="335.6" y="247">.467291.014</text>
</g>
<text font-size="5.9" fill="#0000c2" x="39.7" y="66.5">&quot;1 2 3 4&quot;</text>
<text font-size="5.3" fill="#008484" x="142" y="27.5">DD3</text>
<g font-size="5" fill="#008484">
<text x="362.7" y="23.6">X1</text>
<text x="202.6" y="28.7">R2</text>
<text x="253.4" y="28.7">R1</text>
<text x="120.9" y="34.8">TP0</text>
<text x="157" y="34.8">TPQ0</text>
<text x="120.9" y="39.9">TP1</text>
<text x="157" y="39.9">TPQ1</text>
<text x="223.8" y="40.2">DD1A</text>
<text x="273.3" y="40.2">DD1B</text>
<text x="351.8" y="38.6">1</text>
<text x="32.4" y="45.4">C1</text>
<text x="47.6" y="45.4">C2</text>
<text x="65.4" y="45.4">C3</text>
<text x="120.9" y="45">TP2</text>
<text x="157" y="45">TPQ2</text>
<text x="351.8" y="46.3">3</text>
<text x="84.5" y="49">C4</text>
<text x="120.9" y="50.1">TP3</text>
<text x="157" y="50.1">TPQ3</text>
<text x="351.8" y="53.9">5</text>
<text x="120.9" y="55.2">AHLB</text>
<text x="162.5" y="55.2">SM</text>
<text x="201.3" y="56.6">R4</text>
<text x="253.4" y="56.6">R3</text>
<text x="52.2" y="64.9">+5V-467291014</text>
<text x="120.9" y="60.2">VDD</text>
<text x="120.9" y="65.3">TOG</text>
<text x="160" y="65.3">VSS</text>
<text x="162.5" y="60.2">OD</text>
<text x="97.2" y="66.8">C5</text>
<text x="120.9" y="70.4">LPMB</text>
<text x="156.2" y="70.4">MOT0</text>
<text x="223.8" y="68.2">DD2A</text>
<text x="273.3" y="68.2">DD2B</text>
<text x="362.7" y="75.7">X2</text>
<text x="351.8" y="90.7">1</text>
<text x="351.8" y="98.3">3</text>
<text x="351.8" y="106">5</text>
<text x="182.4" y="128.5">X5</text>
<text x="361.5" y="127.7">X3</text>
<text x="190.8" y="138.9">+5V-467291014</text>
<text x="196.6" y="143.5">1</text>
<text x="350.5" y="142.8">1</text>
<text x="196.6" y="151.2">3</text>
<text x="350.5" y="150.4">3</text>
<text x="196.6" y="158.8">5</text>
<text x="350.5" y="158">5</text>
<text x="361.5" y="179.8">X4</text>
<text x="350.5" y="194.9">1</text>
<text x="350.5" y="202.5">3</text>
<text x="350.5" y="210.1">5</text>
</g>
<g font-size="5" fill="#840000">
<text x="220.9" y="26.5">2</text>
<text x="237.4" y="26.5">7</text>
<text x="270.4" y="26.5">3</text>
<text x="286.9" y="26.5">5</text>
<text x="114.8" y="32.8">1</text>
<text x="171.9" y="32.8">16</text>
<text x="220.9" y="31.5">1</text>
<text x="237.4" y="31.5">8</text>
<text x="270.4" y="31.5">4</text>
<text x="286.9" y="31.5">6</text>
<text x="114.8" y="37.9">2</text>
<text x="142.1" y="38.8">CPU</text>
<text x="171.9" y="37.9">15</text>
<text x="114.8" y="43">3</text>
<text x="171.9" y="43">14</text>
<text x="114.8" y="48">4</text>
<text x="114.8" y="53.1">5</text>
<text x="171.9" y="53.1">12</text>
<text x="171.9" y="48">13</text>
<text x="114.8" y="58.2">6</text>
<text x="171.9" y="58.2">11</text>
<text x="220.9" y="59.5">1</text>
<text x="220.9" y="54.4">2</text>
<text x="237.4" y="54.4">7</text>
<text x="237.4" y="59.5">8</text>
<text x="270.4" y="54.4">3</text>
<text x="270.4" y="59.5">4</text>
<text x="286.9" y="54.4">5</text>
<text x="286.9" y="59.5">6</text>
<text x="114.8" y="63.3">7</text>
<text x="171.9" y="63.3">10</text>
<text x="114.8" y="68.4">8</text>
<text x="173.2" y="68.4">9</text>
</g>
<g font-size="5" fill="#840084">
<text x="201.6" y="38.8">820</text>
<text x="252.4" y="38.8">820</text>
<text x="32.8" y="53.1">30</text>
<text x="48" y="53.1">30</text>
<text x="65.8" y="53.1">30</text>
<text x="84.9" y="56.6">30</text>
<text x="200.3" y="66.8">820</text>
<text x="252.4" y="66.8">820</text>
<text x="103.2" y="75.7">0,1</text>
</g>
<text font-size="4.9" fill="#840000" x="379.2" y="286.8">Lotes-TM</text>
<g font-size="3.5" fill="#840000">
<text x="18.3" y="53" transform="rotate(-90 18.3 53)">.467291.014</text>
<text x="11.7" y="98" transform="rotate(-90 11.7 98)">. N°</text>
<text x="11.7" y="197.5" transform="rotate(-90 11.7 197.5)">.N°.</text>
<text x="11.7" y="222.5" transform="rotate(-90 11.7 222.5)">..N°</text>
<text x="233.1" y="260.8">.</text>
<text x="256.1" y="260.8">N°.</text>
<text x="379" y="275.8">1</text>
<text x="406" y="275.8">1</text>
<text x="11.7" y="282.5" transform="rotate(-90 11.7 282.5)">.N°.</text>
<text x="376" y="295.8">A3</text>
</g>
<g font-size="2.8" fill="#008484">
<text x="51.8" y="97.7">DA1</text>
<text x="37.5" y="105.2">AC</text>
<text x="56.5" y="105.2">+5V</text>
<text x="110.2" y="102.7">DA?</text>
<text x="95.2" y="109">+5V</text>
<text x="37.5" y="117.9">AC</text>
<text x="55.4" y="119.2">GND</text>
<text x="94.7" y="121">GND</text>
<text x="124.7" y="121">GND</text>
<text x="110.2" y="140.8">DA?</text>
<text x="51.6" y="145.9">X?</text>
<text x="95.2" y="147.1">+5V</text>
<text x="95.7" y="159.1">AC</text>
<text x="124.7" y="159.1">GND</text>
<text x="51.6" y="182.8">X?</text>
<text x="112.7" y="186.6">DA?</text>
<text x="97.8" y="192.8">+5V</text>
<text x="97.2" y="204.8">GND</text>
<text x="50.3" y="215.8">X?</text>
<text x="153.4" y="222.1">VD?</text>
<text x="50.3" y="253.9">X?</text>
</g>
<g font-size="2.8" fill="#840084">
<text x="45.8" y="149.7">ValueName</text>
<text x="52.6" y="153.5">1</text>
<text x="52.6" y="157.4">2</text>
<text x="45.8" y="186.6">ValueName</text>
<text x="52.6" y="190.4">1</text>
<text x="52.6" y="194.2">2</text>
<text x="44.5" y="219.6">ValueName</text>
<text x="51.3" y="223.4">1</text>
<text x="51.3" y="227.2">2</text>
<text x="150.6" y="225.9">XXXXXX</text>
<text x="44.5" y="257.7">ValueName</text>
<text x="51.3" y="261.5">1</text>
<text x="51.3" y="265.3">2</text>
</g>
<g font-size="2.8" fill="#840000">
<text x="58.7" y="167.5">1</text>
<text x="59.3" y="162.4">.</text>
<text x="58.7" y="172.6">2</text>
<text x="59.3" y="199.3">.</text>
<text x="58.7" y="204.3">1</text>
<text x="58.7" y="209.4">2</text>
<text x="58" y="232.3">.</text>
<text x="57.4" y="237.4">1</text>
<text x="57.4" y="242.4">2</text>
<text x="57.4" y="275.5">1</text>
<text x="58" y="270.4">.</text>
<text x="57.4" y="280.5">2</text>
</g>
<g font-size="2.4" fill="#840000">
<text x="33.6" y="103.9">1</text>
<text x="46.1" y="102.6">ACDC</text>
<text x="64.1" y="103.9">4</text>
<text x="33.6" y="116.6">2</text>
<text x="64.1" y="117.9">3</text>
</g>
<g font-size="1.4" fill="#840000">
<text x="110.2" y="107.8">DCDC</text>
<text x="97.4" y="110.5">1</text>
<text x="110.7" y="110.8">2587</text>
<text x="127.4" y="110.5">4</text>
<text x="97.4" y="122.5">2</text>
<text x="127.4" y="122.5">3</text>
<text x="97.4" y="148.6">1</text>
<text x="110.2" y="145.9">DCDC</text>
<text x="110.7" y="148.9">2621</text>
<text x="127.4" y="148.6">4</text>
<text x="97.4" y="160.6">2</text>
<text x="127.4" y="160.6">3</text>
<text x="112.8" y="191.6">DCDC</text>
<text x="99.9" y="194.3">1</text>
<text x="113.2" y="194.6">4056</text>
<text x="129.9" y="197.3">5</text>
<text x="129.9" y="192.3">6</text>
<text x="99.9" y="206.3">2</text>
<text x="129.9" y="204.3">4</text>
<text x="129.9" y="210.3">3</text>
</g>
<g font-size="1.4" fill="#008484">
<text x="126.1" y="109">+27V</text>
<text x="126.1" y="147.1">+15V</text>
<text x="128.4" y="190.8">+OUT</text>
<text x="128.5" y="195.8">+BAT</text>
<text x="128.6" y="202.8">-BAT</text>
<text x="128.6" y="208.8">-OUT</text>
</g>
</svg>
